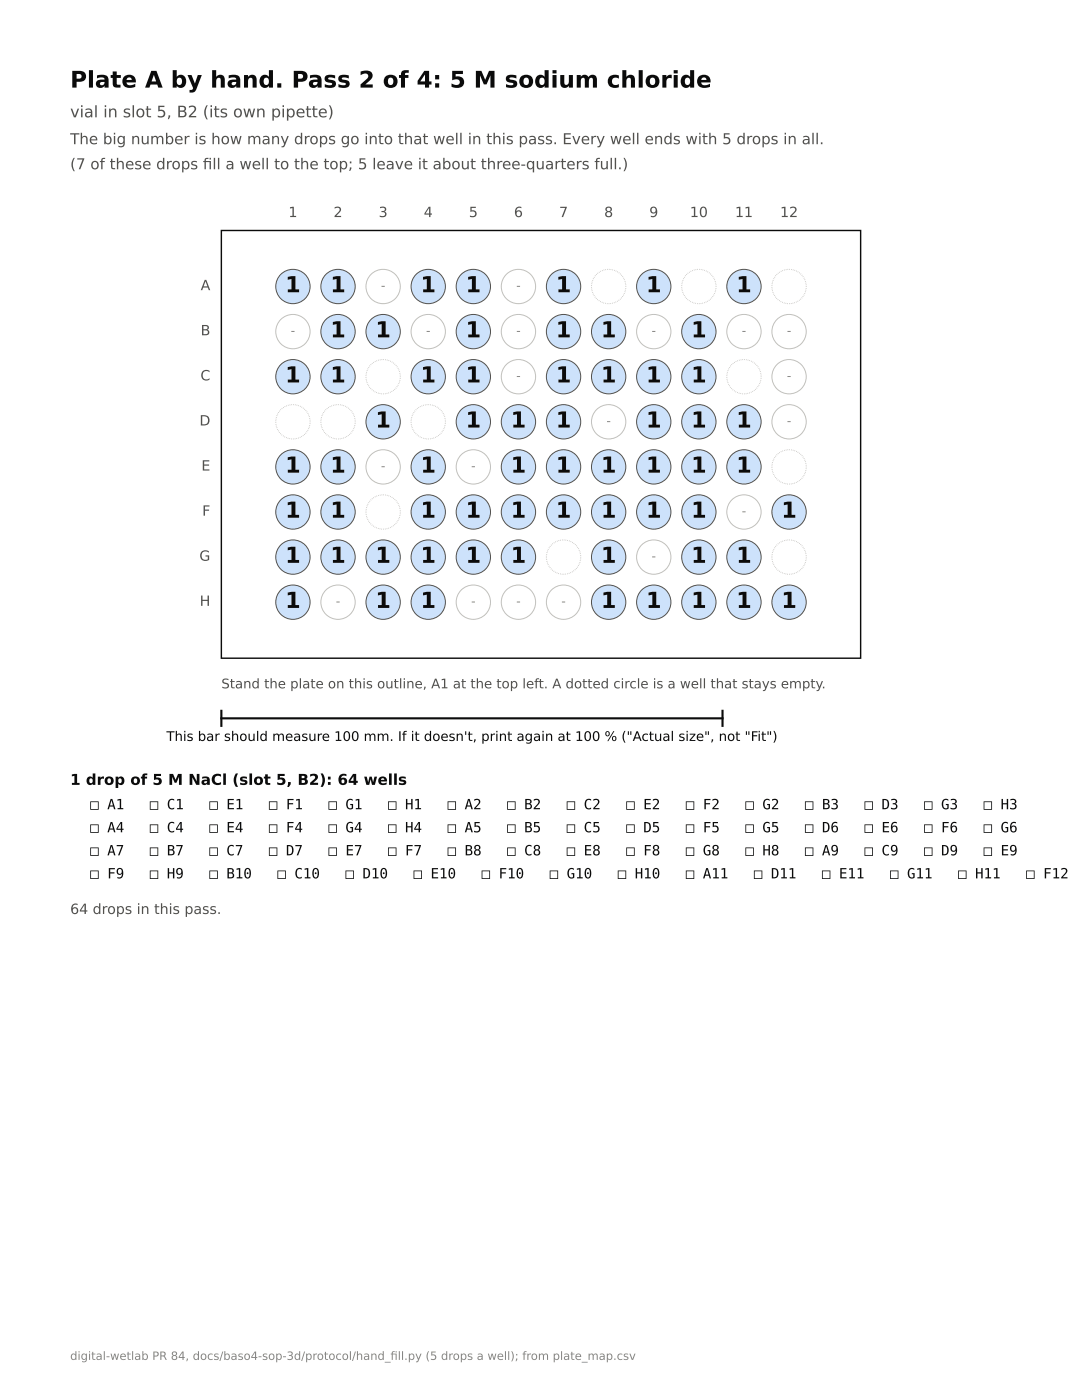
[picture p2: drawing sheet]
<svg xmlns="http://www.w3.org/2000/svg" width="216mm" height="279mm" viewBox="0 0 216 279" stroke-linecap="round" stroke-linejoin="round" font-family="sans-serif">
<path d="M44.2 46h127.5v85.4h-127.5z" fill="none" stroke="#0b0b0b" stroke-width=".28"/>
<g fill="#cde2fb" stroke="#52514e" stroke-width=".2">
<circle cx="58.4" cy="57.2" r="3.4"/>
<circle cx="67.4" cy="57.2" r="3.4"/>
</g>
<circle cx="76.4" cy="57.2" r="3.4" fill="#fff" stroke="#c3c2b7" stroke-width=".2"/>
<g fill="#cde2fb" stroke="#52514e" stroke-width=".2">
<circle cx="85.4" cy="57.2" r="3.4"/>
<circle cx="94.4" cy="57.2" r="3.4"/>
</g>
<circle cx="103.4" cy="57.2" r="3.4" fill="#fff" stroke="#c3c2b7" stroke-width=".2"/>
<circle cx="112.4" cy="57.2" r="3.4" fill="#cde2fb" stroke="#52514e" stroke-width=".2"/>
<circle cx="121.4" cy="57.2" r="3.4" fill="none" stroke="#c3c2b7" stroke-width=".2" stroke-dasharray=".1 .2" stroke-linecap="butt"/>
<circle cx="130.4" cy="57.2" r="3.4" fill="#cde2fb" stroke="#52514e" stroke-width=".2"/>
<circle cx="139.4" cy="57.2" r="3.4" fill="none" stroke="#c3c2b7" stroke-width=".2" stroke-dasharray=".1 .2" stroke-linecap="butt"/>
<circle cx="148.4" cy="57.2" r="3.4" fill="#cde2fb" stroke="#52514e" stroke-width=".2"/>
<circle cx="157.4" cy="57.2" r="3.4" fill="none" stroke="#c3c2b7" stroke-width=".2" stroke-dasharray=".1 .2" stroke-linecap="butt"/>
<circle cx="58.4" cy="66.2" r="3.4" fill="#fff" stroke="#c3c2b7" stroke-width=".2"/>
<g fill="#cde2fb" stroke="#52514e" stroke-width=".2">
<circle cx="67.4" cy="66.2" r="3.4"/>
<circle cx="76.4" cy="66.2" r="3.4"/>
</g>
<circle cx="85.4" cy="66.2" r="3.4" fill="#fff" stroke="#c3c2b7" stroke-width=".2"/>
<circle cx="94.4" cy="66.2" r="3.4" fill="#cde2fb" stroke="#52514e" stroke-width=".2"/>
<circle cx="103.4" cy="66.2" r="3.4" fill="#fff" stroke="#c3c2b7" stroke-width=".2"/>
<g fill="#cde2fb" stroke="#52514e" stroke-width=".2">
<circle cx="112.4" cy="66.2" r="3.4"/>
<circle cx="121.4" cy="66.2" r="3.4"/>
</g>
<circle cx="130.4" cy="66.2" r="3.4" fill="#fff" stroke="#c3c2b7" stroke-width=".2"/>
<circle cx="139.4" cy="66.2" r="3.4" fill="#cde2fb" stroke="#52514e" stroke-width=".2"/>
<g fill="#fff" stroke="#c3c2b7" stroke-width=".2">
<circle cx="148.4" cy="66.2" r="3.4"/>
<circle cx="157.4" cy="66.2" r="3.4"/>
</g>
<g fill="#cde2fb" stroke="#52514e" stroke-width=".2">
<circle cx="58.4" cy="75.2" r="3.4"/>
<circle cx="67.4" cy="75.2" r="3.4"/>
</g>
<circle cx="76.4" cy="75.2" r="3.4" fill="none" stroke="#c3c2b7" stroke-width=".2" stroke-dasharray=".1 .2" stroke-linecap="butt"/>
<g fill="#cde2fb" stroke="#52514e" stroke-width=".2">
<circle cx="85.4" cy="75.2" r="3.4"/>
<circle cx="94.4" cy="75.2" r="3.4"/>
</g>
<circle cx="103.4" cy="75.2" r="3.4" fill="#fff" stroke="#c3c2b7" stroke-width=".2"/>
<g fill="#cde2fb" stroke="#52514e" stroke-width=".2">
<circle cx="112.4" cy="75.2" r="3.4"/>
<circle cx="121.4" cy="75.2" r="3.4"/>
<circle cx="130.4" cy="75.2" r="3.4"/>
<circle cx="139.4" cy="75.2" r="3.4"/>
</g>
<circle cx="148.4" cy="75.2" r="3.4" fill="none" stroke="#c3c2b7" stroke-width=".2" stroke-dasharray=".1 .2" stroke-linecap="butt"/>
<circle cx="157.4" cy="75.2" r="3.4" fill="#fff" stroke="#c3c2b7" stroke-width=".2"/>
<g fill="none" stroke="#c3c2b7" stroke-width=".2" stroke-dasharray=".1 .2" stroke-linecap="butt">
<circle cx="58.4" cy="84.2" r="3.4"/>
<circle cx="67.4" cy="84.2" r="3.4"/>
</g>
<circle cx="76.4" cy="84.2" r="3.4" fill="#cde2fb" stroke="#52514e" stroke-width=".2"/>
<circle cx="85.4" cy="84.2" r="3.4" fill="none" stroke="#c3c2b7" stroke-width=".2" stroke-dasharray=".1 .2" stroke-linecap="butt"/>
<g fill="#cde2fb" stroke="#52514e" stroke-width=".2">
<circle cx="94.4" cy="84.2" r="3.4"/>
<circle cx="103.4" cy="84.2" r="3.4"/>
<circle cx="112.4" cy="84.2" r="3.4"/>
</g>
<circle cx="121.4" cy="84.2" r="3.4" fill="#fff" stroke="#c3c2b7" stroke-width=".2"/>
<g fill="#cde2fb" stroke="#52514e" stroke-width=".2">
<circle cx="130.4" cy="84.2" r="3.4"/>
<circle cx="139.4" cy="84.2" r="3.4"/>
<circle cx="148.4" cy="84.2" r="3.4"/>
</g>
<circle cx="157.4" cy="84.2" r="3.4" fill="#fff" stroke="#c3c2b7" stroke-width=".2"/>
<g fill="#cde2fb" stroke="#52514e" stroke-width=".2">
<circle cx="58.4" cy="93.2" r="3.4"/>
<circle cx="67.4" cy="93.2" r="3.4"/>
</g>
<circle cx="76.4" cy="93.2" r="3.4" fill="#fff" stroke="#c3c2b7" stroke-width=".2"/>
<circle cx="85.4" cy="93.2" r="3.4" fill="#cde2fb" stroke="#52514e" stroke-width=".2"/>
<circle cx="94.4" cy="93.2" r="3.4" fill="#fff" stroke="#c3c2b7" stroke-width=".2"/>
<g fill="#cde2fb" stroke="#52514e" stroke-width=".2">
<circle cx="103.4" cy="93.2" r="3.4"/>
<circle cx="112.4" cy="93.2" r="3.4"/>
<circle cx="121.4" cy="93.2" r="3.4"/>
<circle cx="130.4" cy="93.2" r="3.4"/>
<circle cx="139.4" cy="93.2" r="3.4"/>
<circle cx="148.4" cy="93.2" r="3.4"/>
</g>
<circle cx="157.4" cy="93.2" r="3.4" fill="none" stroke="#c3c2b7" stroke-width=".2" stroke-dasharray=".1 .2" stroke-linecap="butt"/>
<g fill="#cde2fb" stroke="#52514e" stroke-width=".2">
<circle cx="58.4" cy="102.2" r="3.4"/>
<circle cx="67.4" cy="102.2" r="3.4"/>
</g>
<circle cx="76.4" cy="102.2" r="3.4" fill="none" stroke="#c3c2b7" stroke-width=".2" stroke-dasharray=".1 .2" stroke-linecap="butt"/>
<g fill="#cde2fb" stroke="#52514e" stroke-width=".2">
<circle cx="85.4" cy="102.2" r="3.4"/>
<circle cx="94.4" cy="102.2" r="3.4"/>
<circle cx="103.4" cy="102.2" r="3.4"/>
<circle cx="112.4" cy="102.2" r="3.4"/>
<circle cx="121.4" cy="102.2" r="3.4"/>
<circle cx="130.4" cy="102.2" r="3.4"/>
<circle cx="139.4" cy="102.2" r="3.4"/>
</g>
<circle cx="148.4" cy="102.2" r="3.4" fill="#fff" stroke="#c3c2b7" stroke-width=".2"/>
<g fill="#cde2fb" stroke="#52514e" stroke-width=".2">
<circle cx="157.4" cy="102.2" r="3.4"/>
<circle cx="58.4" cy="111.2" r="3.4"/>
<circle cx="67.4" cy="111.2" r="3.4"/>
<circle cx="76.4" cy="111.2" r="3.4"/>
<circle cx="85.4" cy="111.2" r="3.4"/>
<circle cx="94.4" cy="111.2" r="3.4"/>
<circle cx="103.4" cy="111.2" r="3.4"/>
</g>
<circle cx="112.4" cy="111.2" r="3.4" fill="none" stroke="#c3c2b7" stroke-width=".2" stroke-dasharray=".1 .2" stroke-linecap="butt"/>
<circle cx="121.4" cy="111.2" r="3.4" fill="#cde2fb" stroke="#52514e" stroke-width=".2"/>
<circle cx="130.4" cy="111.2" r="3.4" fill="#fff" stroke="#c3c2b7" stroke-width=".2"/>
<g fill="#cde2fb" stroke="#52514e" stroke-width=".2">
<circle cx="139.4" cy="111.2" r="3.4"/>
<circle cx="148.4" cy="111.2" r="3.4"/>
</g>
<circle cx="157.4" cy="111.2" r="3.4" fill="none" stroke="#c3c2b7" stroke-width=".2" stroke-dasharray=".1 .2" stroke-linecap="butt"/>
<circle cx="58.4" cy="120.2" r="3.4" fill="#cde2fb" stroke="#52514e" stroke-width=".2"/>
<circle cx="67.4" cy="120.2" r="3.4" fill="#fff" stroke="#c3c2b7" stroke-width=".2"/>
<g fill="#cde2fb" stroke="#52514e" stroke-width=".2">
<circle cx="76.4" cy="120.2" r="3.4"/>
<circle cx="85.4" cy="120.2" r="3.4"/>
</g>
<g fill="#fff" stroke="#c3c2b7" stroke-width=".2">
<circle cx="94.4" cy="120.2" r="3.4"/>
<circle cx="103.4" cy="120.2" r="3.4"/>
<circle cx="112.4" cy="120.2" r="3.4"/>
</g>
<g fill="#cde2fb" stroke="#52514e" stroke-width=".2">
<circle cx="121.4" cy="120.2" r="3.4"/>
<circle cx="130.4" cy="120.2" r="3.4"/>
<circle cx="139.4" cy="120.2" r="3.4"/>
<circle cx="148.4" cy="120.2" r="3.4"/>
<circle cx="157.4" cy="120.2" r="3.4"/>
</g>
<path d="M44.2 143.4h100M44.2 141.9v3M144.2 141.9v3" fill="none" stroke="#0b0b0b" stroke-width=".42"/>
<text font-size="4.6" fill="#0b0b0b" x="14" y="17.5">Plate A by hand. Pass 2 of 4: 5 M sodium chloride</text>
<g font-size="4.4" fill="#0b0b0b">
<text x="56.9" y="58.3">1</text>
<text x="65.9" y="58.3">1</text>
<text x="83.9" y="58.3">1</text>
<text x="92.9" y="58.3">1</text>
<text x="110.9" y="58.3">1</text>
<text x="128.9" y="58.3">1</text>
<text x="146.9" y="58.3">1</text>
<text x="65.9" y="67.3">1</text>
<text x="74.9" y="67.3">1</text>
<text x="92.9" y="67.3">1</text>
<text x="110.9" y="67.3">1</text>
<text x="119.9" y="67.3">1</text>
<text x="137.9" y="67.3">1</text>
<text x="56.9" y="76.3">1</text>
<text x="65.9" y="76.3">1</text>
<text x="83.9" y="76.3">1</text>
<text x="92.9" y="76.3">1</text>
<text x="110.9" y="76.3">1</text>
<text x="119.9" y="76.3">1</text>
<text x="128.9" y="76.3">1</text>
<text x="137.9" y="76.3">1</text>
<text x="74.9" y="85.3">1</text>
<text x="92.9" y="85.3">1</text>
<text x="101.9" y="85.3">1</text>
<text x="110.9" y="85.3">1</text>
<text x="128.9" y="85.3">1</text>
<text x="137.9" y="85.3">1</text>
<text x="146.9" y="85.3">1</text>
<text x="56.9" y="94.3">1</text>
<text x="65.9" y="94.3">1</text>
<text x="83.9" y="94.3">1</text>
<text x="101.9" y="94.3">1</text>
<text x="110.9" y="94.3">1</text>
<text x="119.9" y="94.3">1</text>
<text x="128.9" y="94.3">1</text>
<text x="137.9" y="94.3">1</text>
<text x="146.9" y="94.3">1</text>
<text x="56.9" y="103.3">1</text>
<text x="65.9" y="103.3">1</text>
<text x="83.9" y="103.3">1</text>
<text x="92.9" y="103.3">1</text>
<text x="101.9" y="103.3">1</text>
<text x="110.9" y="103.3">1</text>
<text x="119.9" y="103.3">1</text>
<text x="128.9" y="103.3">1</text>
<text x="137.9" y="103.3">1</text>
<text x="155.9" y="103.3">1</text>
<text x="56.9" y="112.3">1</text>
<text x="65.9" y="112.3">1</text>
<text x="74.9" y="112.3">1</text>
<text x="83.9" y="112.3">1</text>
<text x="92.9" y="112.3">1</text>
<text x="101.9" y="112.3">1</text>
<text x="119.9" y="112.3">1</text>
<text x="137.9" y="112.3">1</text>
<text x="146.9" y="112.3">1</text>
<text x="56.9" y="121.3">1</text>
<text x="74.9" y="121.3">1</text>
<text x="83.9" y="121.3">1</text>
<text x="119.9" y="121.3">1</text>
<text x="128.9" y="121.3">1</text>
<text x="137.9" y="121.3">1</text>
<text x="146.9" y="121.3">1</text>
<text x="155.9" y="121.3">1</text>
</g>
<text font-size="3.2" fill="#52514e" x="14" y="23.4">vial in slot 5, B2 (its own pipette)</text>
<g font-size="3" fill="#52514e">
<text x="14" y="28.8">The big number is how many drops go into that well in this pass. Every well ends with 5 drops in all.</text>
<text x="14" y="33.8">(7 of these drops fll a well to the top; 5 leave it about three-quarters full.)</text>
<text x="40.5" y="33.8">i</text>
</g>
<text font-size="3" fill="#0b0b0b" x="14" y="156.6">1 drop of 5 M NaCl (slot 5, B2): 64 wells</text>
<g font-size="2.8" fill="#52514e">
<text x="57.6" y="43.3">1</text>
<text x="66.6" y="43.3">2</text>
<text x="75.6" y="43.3">3</text>
<text x="84.6" y="43.3">4</text>
<text x="93.6" y="43.3">5</text>
<text x="102.6" y="43.3">6</text>
<text x="111.6" y="43.3">7</text>
<text x="120.6" y="43.3">8</text>
<text x="129.6" y="43.3">9</text>
<text x="137.7" y="43.3">10</text>
<text x="146.7" y="43.3">11</text>
<text x="155.7" y="43.3">12</text>
<text x="40" y="57.9">A</text>
<text x="40" y="66.9">B</text>
<text x="40" y="75.9">C</text>
<text x="39.8" y="84.9">D</text>
<text x="40.2" y="93.9">E</text>
<text x="40.3" y="102.9">F</text>
<text x="39.8" y="111.9">G</text>
<text x="39.8" y="120.9">H</text>
<text x="14" y="182.4">64 drops in this pass.</text>
</g>
<g font-size="2.8" fill="#0b0b0b">
<text x="18" y="161.5">□ A1</text>
<text x="29.9" y="161.5">□ C1</text>
<text x="41.8" y="161.5">□ E1</text>
<text x="53.7" y="161.5">□ F1</text>
<text x="65.5" y="161.5">□ G1</text>
<text x="77.4" y="161.5">□ H1</text>
<text x="89.3" y="161.5">□ A2</text>
<text x="101.2" y="161.5">□ B2</text>
<text x="113.1" y="161.5">□ C2</text>
<text x="125" y="161.5">□ E2</text>
<text x="136.8" y="161.5">□ F2</text>
<text x="148.7" y="161.5">□ G2</text>
<text x="160.6" y="161.5">□ B3</text>
<text x="172.5" y="161.5">□ D3</text>
<text x="184.4" y="161.5">□ G3</text>
<text x="196.3" y="161.5">□ H3</text>
<text x="18" y="166.1">□ A4</text>
<text x="29.9" y="166.1">□ C4</text>
<text x="41.8" y="166.1">□ E4</text>
<text x="53.7" y="166.1">□ F4</text>
<text x="65.5" y="166.1">□ G4</text>
<text x="77.4" y="166.1">□ H4</text>
<text x="89.3" y="166.1">□ A5</text>
<text x="101.2" y="166.1">□ B5</text>
<text x="113.1" y="166.1">□ C5</text>
<text x="125" y="166.1">□ D5</text>
<text x="136.8" y="166.1">□ F5</text>
<text x="148.7" y="166.1">□ G5</text>
<text x="160.6" y="166.1">□ D6</text>
<text x="172.5" y="166.1">□ E6</text>
<text x="184.4" y="166.1">□ F6</text>
<text x="196.3" y="166.1">□ G6</text>
<text x="18" y="170.7">□ A7</text>
<text x="29.9" y="170.7">□ B7</text>
<text x="41.8" y="170.7">□ C7</text>
<text x="53.7" y="170.7">□ D7</text>
<text x="65.5" y="170.7">□ E7</text>
<text x="77.4" y="170.7">□ F7</text>
<text x="89.3" y="170.7">□ B8</text>
<text x="101.2" y="170.7">□ C8</text>
<text x="113.1" y="170.7">□ E8</text>
<text x="125" y="170.7">□ F8</text>
<text x="136.8" y="170.7">□ G8</text>
<text x="148.7" y="170.7">□ H8</text>
<text x="160.6" y="170.7">□ A9</text>
<text x="172.5" y="170.7">□ C9</text>
<text x="184.4" y="170.7">□ D9</text>
<text x="196.3" y="170.7">□ E9</text>
<text x="18" y="175.3">□ F9</text>
<text x="29.9" y="175.3">□ H9</text>
<text x="41.8" y="175.3">□ B10</text>
<text x="55.3" y="175.3">□ C10</text>
<text x="68.9" y="175.3">□ D10</text>
<text x="82.5" y="175.3">□ E10</text>
<text x="96.1" y="175.3">□ F10</text>
<text x="109.7" y="175.3">□ G10</text>
<text x="123.3" y="175.3">□ H10</text>
<text x="136.8" y="175.3">□ A11</text>
<text x="150.4" y="175.3">□ D11</text>
<text x="164" y="175.3">□ E11</text>
<text x="177.6" y="175.3">□ G11</text>
<text x="191.2" y="175.3">□ H11</text>
<text x="204.8" y="175.3">□ F12</text>
</g>
<text font-size="2.6" fill="#52514e" x="44.2" y="137.4">Stand the plate on this outline, A1 at the top left. A dotted circle is a well that stays empty.</text>
<text font-size="2.6" fill="#0b0b0b" x="33.2" y="147.9">This bar should measure 100 mm. If it doesn't, print again at 100 % (&quot;Actual size&quot;, not &quot;Fit&quot;)</text>
<g font-size="2.5" fill="#898781">
<text x="76" y="57.8">-</text>
<text x="103" y="57.8">-</text>
<text x="58" y="66.8">-</text>
<text x="85" y="66.8">-</text>
<text x="103" y="66.8">-</text>
<text x="130" y="66.8">-</text>
<text x="148" y="66.8">-</text>
<text x="157" y="66.8">-</text>
<text x="103" y="75.8">-</text>
<text x="157" y="75.8">-</text>
<text x="121" y="84.8">-</text>
<text x="157" y="84.8">-</text>
<text x="76" y="93.8">-</text>
<text x="94" y="93.8">-</text>
<text x="148" y="102.8">-</text>
<text x="130" y="111.8">-</text>
<text x="67" y="120.8">-</text>
<text x="94" y="120.8">-</text>
<text x="103" y="120.8">-</text>
<text x="112" y="120.8">-</text>
</g>
<g font-size="2.3" fill="#898781">
<text x="14" y="271.4">digital-wetlab PR 84, docs/baso4-sop-3d/protocol/hand_fll.py (5 drops a well); from plate_map.csv</text>
<text x="77.9" y="271.4">i</text>
</g>
</svg>
